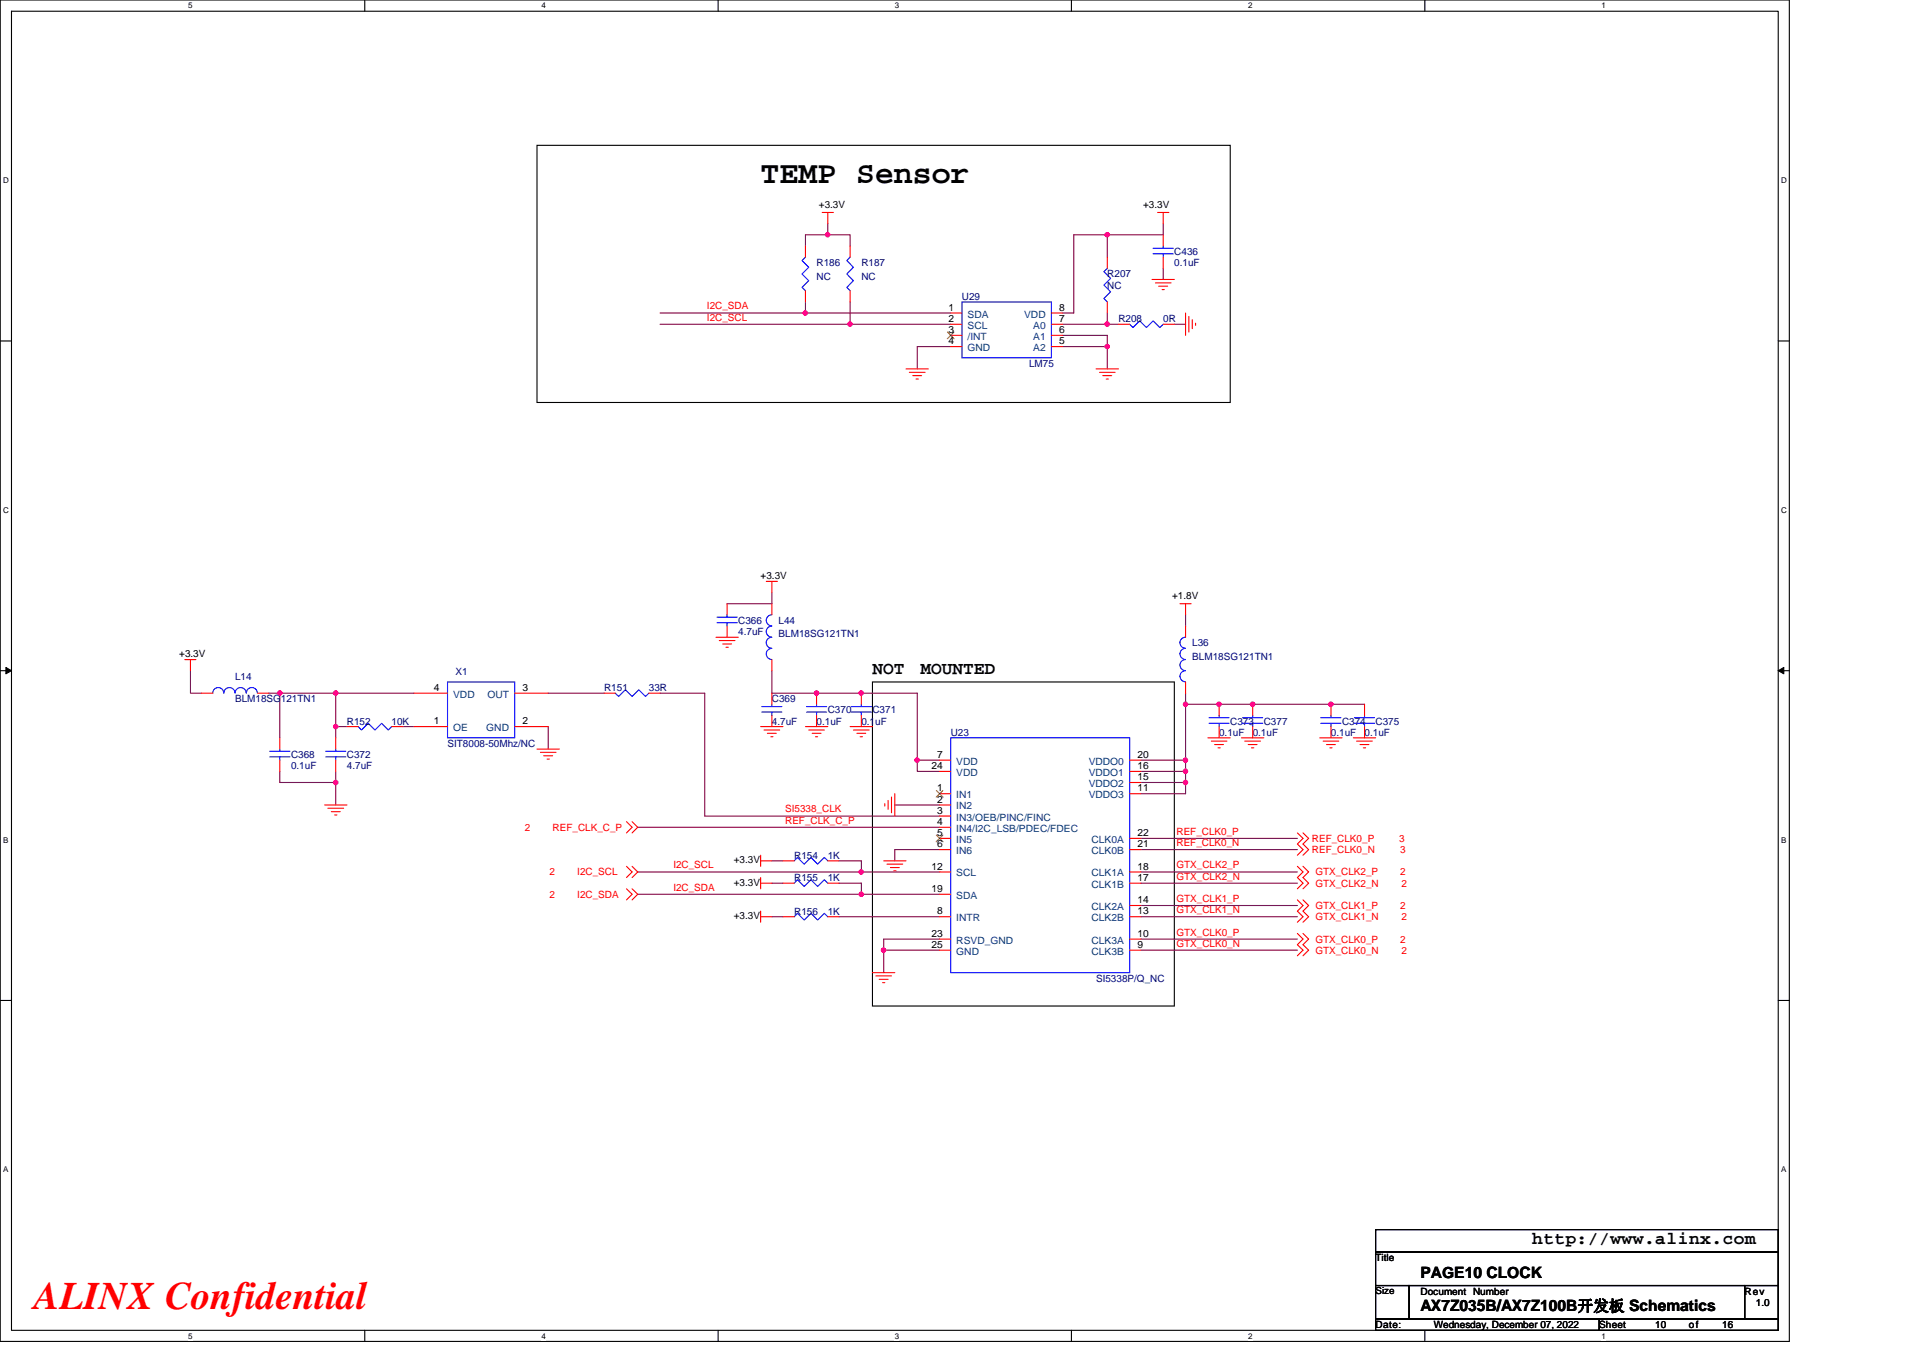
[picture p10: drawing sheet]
<svg xmlns="http://www.w3.org/2000/svg" width="297mm" height="210mm" viewBox="0 0 297 210" stroke-linecap="round" stroke-linejoin="round" font-family="sans-serif">
<path d="M0 0h276.4v207.3h-276.4zM1.8 1.7h272.9v203.8h-272.9z" fill="none" stroke="#000" stroke-width=".17"/>
<g fill="#fff">
<path d="M29.1 .2h.6v1.4h-.6z"/>
<path d="M29.1 205.7h.6v1.4h-.6z"/>
</g>
<path d="M56.3 0v1.7M56.3 205.5v1.8" fill="none" stroke="#000" stroke-width=".17"/>
<g fill="#fff">
<path d="M83.6 .2h.7v1.4h-.7z"/>
<path d="M83.6 205.7h.7v1.4h-.7z"/>
</g>
<path d="M110.9 0v1.7M110.9 205.5v1.8" fill="none" stroke="#000" stroke-width=".17"/>
<g fill="#fff">
<path d="M138.2 .2h.7v1.4h-.7z"/>
<path d="M138.2 205.7h.7v1.4h-.7z"/>
</g>
<path d="M165.5 0v1.7M165.5 205.5v1.8" fill="none" stroke="#000" stroke-width=".17"/>
<g fill="#fff">
<path d="M192.8 .2h.6v1.4h-.6z"/>
<path d="M192.8 205.7h.6v1.4h-.6z"/>
</g>
<path d="M220.1 0v1.7M220.1 205.5v1.8" fill="none" stroke="#000" stroke-width=".17"/>
<g fill="#fff">
<path d="M247.4 .2h.6v1.4h-.6z"/>
<path d="M247.4 205.7h.6v1.4h-.6z"/>
<path d="M.5 27.2h.8v1.4h-.8z"/>
<path d="M275.1 27.2h.9v1.4h-.9z"/>
<path d="M.5 78.1h.8v1.4h-.8z"/>
<path d="M275.1 78.1h.9v1.4h-.9z"/>
</g>
<path d="M0 52.7h1.8M274.7 52.7h1.7" fill="none" stroke="#000" stroke-width=".17"/>
<g fill="#fff">
<path d="M.5 129.1h.8v1.4h-.8z"/>
<path d="M275.1 129.1h.8v1.4h-.8z"/>
</g>
<path d="M0 103.6h1.8M274.7 103.6h1.7" fill="none" stroke="#000" stroke-width=".17"/>
<path d="M.9 103.1l.9 .5-.9 .5zM274.7 103.6l.8-.5v1z" fill="#000" stroke="#000" stroke-width=".15"/>
<g fill="#fff">
<path d="M.5 180h.8v1.4h-.8z"/>
<path d="M275.1 180h.8v1.4h-.8z"/>
</g>
<path d="M82.9 22.5h107.1v39.7h-107.1zM134.8 105.4h46.6v50h-46.6zM0 154.6h1.8M274.7 154.6h1.7M212.5 190h62.2v3.5h-62.2zM212.5 193.5h62.2v5.1h-62.2zM212.5 198.6h5.2v5.2h-5.2zM217.7 198.6h51.8v5.2h-51.8zM269.5 198.6h5.2v5.2h-5.2zM212.5 203.8h34.5v1.7h-34.5zM247 203.8h27.7v1.7h-27.7z" fill="none" stroke="#000" stroke-width=".17"/>
<g fill="none" stroke="#800040" stroke-width=".17">
<path d="M127.9 36.3h3.4v1.7M127.9 36.3h-3.5v1.7M127.9 34.5v1.8M171 36.3h-5.1v12.1h-1.8M171 36.3v3.4M179.7 34.5v1.8h-8.7M124.4 46.7v1.7h-22.4M124.4 48.4h22.5M131.3 46.7v3.4h-29.3M131.3 50.1h15.6M146.9 53.6h-5.2v3.4M164.1 51.8h6.9v1.8"/>
<path d="M164.1 53.6h6.9v3.4M164.1 50.1h6.9M171 50.1h1.8M171 48.4v1.7M179.7 41.5v1.7M181.4 50.1h1.7M119.2 91.5v1.8h-6.9M183.1 95v1.7M29.4 103.6v3.5h1.7M41.5 107.1h1.7M43.2 107.1v6.9M43.2 107.1h8.7"/>
<path d="M43.2 119.2v1.7h8.7M51.9 107.1h12.1M51.9 107.1v5.2M51.9 119.2v1.7M51.9 112.3h1.7M51.9 112.3v1.7M62.2 112.3h1.8M84.7 112.3v3.4M84.7 107.1h8.6M102 107.1h6.9v19h36.2M119.2 103.6v3.5h22.5v10.4h3.4M141.7 117.5v1.7h3.4"/>
<path d="M176.2 117.5h6.9M176.2 119.2h6.9M183.1 108.8v8.7M183.1 107.1v1.7M183.1 117.5v1.7M183.1 119.2v1.7M210.8 108.8h-27.7M51.9 120.9v3.5M98.5 134.7h34.6M98.5 138.2h34.6M98.5 127.8h46.6M119.2 133h1.7"/>
<path d="M119.2 136.5h1.7M129.6 133h3.5v1.7M129.6 136.5h3.5v1.7M133.1 134.7h12M133.1 138.2h12M138.2 124.4h6.9M145.1 131.3h-6.9v1.7M176.2 120.9h6.9M176.2 129.5h24.2M176.2 131.3h24.2M176.2 139.9h24.2M176.2 134.7h24.2"/>
<path d="M176.2 136.5h24.2M183.1 120.9v1.7h-6.9M119.2 141.6h1.7M129.6 141.6h15.5M136.5 146.8v3.5M136.5 146.8h8.6M145.1 145.1h-8.6v1.7M176.2 145.1h24.2M176.2 146.8h24.2M176.2 141.6h24.2"/>
</g>
<g fill="#f0f" stroke="#f0f" stroke-width=".17">
<circle cx="141.7" cy="117.5" r=".34"/>
<circle cx="183.1" cy="117.5" r=".34"/>
<circle cx="183.1" cy="108.8" r=".34"/>
<circle cx="133" cy="134.7" r=".34"/>
<circle cx="133" cy="138.2" r=".34"/>
<circle cx="136.5" cy="146.8" r=".34"/>
<circle cx="126.1" cy="107.1" r=".34"/>
<circle cx="133" cy="107.1" r=".34"/>
<circle cx="183.1" cy="120.9" r=".34"/>
<circle cx="205.6" cy="108.8" r=".34"/>
<circle cx="51.9" cy="112.3" r=".34"/>
<circle cx="51.9" cy="107.1" r=".34"/>
<circle cx="43.2" cy="107.1" r=".34"/>
<circle cx="51.9" cy="120.9" r=".34"/>
<circle cx="183.1" cy="119.2" r=".34"/>
<circle cx="193.5" cy="108.8" r=".34"/>
<circle cx="188.3" cy="108.8" r=".34"/>
<circle cx="131.3" cy="50.1" r=".34"/>
<circle cx="124.4" cy="48.4" r=".34"/>
<circle cx="171" cy="36.3" r=".33"/>
<circle cx="171" cy="53.5" r=".33"/>
<circle cx="171" cy="50.1" r=".34"/>
<circle cx="127.8" cy="36.3" r=".33"/>
</g>
<g fill="none" stroke="#f00" stroke-width=".17">
<path d="M124.4 38v1.7M127 32.8h1.7M127.9 32.8v1.7M131.3 38v1.7M171 39.7v1.8M178.8 32.8h1.7M179.7 36.3v1.7M179.7 39.7v1.8M179.7 32.8v1.7M124.4 44.9v1.8M131.3 44.9v1.8M140 57h3.4"/>
<path d="M140.5 57.5h2.4M141 58h1.4M141.5 58.6h.4M146.9 48.4h1.7M146.9 50.1h1.7M146.9 51.8h1.7M146.9 53.6h1.7M162.4 53.6h1.7M162.4 51.8h1.7M162.4 50.1h1.7M162.4 48.4h1.7M169.3 57h3.5"/>
<path d="M169.8 57.5h2.5M170.3 58h1.4M170.9 58.6h.3M171 46.7v1.7M172.8 50.1h1.7M177.9 43.2h3.5M178.5 43.7h2.4M179 44.2h1.4M179.5 44.7h.3M179.7 50.1h1.7M183.1 48.4v3.4M183.6 48.9v2.4"/>
<path d="M184.2 49.4v1.4M184.7 49.9v.4M110.6 98.5h3.4M111.1 99h2.4M111.6 99.5h1.4M112.3 93.3v1.7M112.3 96.7v1.8M118.4 89.8h1.7M119.2 89.8v1.7M119.2 93.3v1.7M182.3 93.3h1.7M183.1 96.7v1.8"/>
<path d="M183.1 93.3v1.7M28.6 101.9h1.7M29.4 101.9v1.7M31.1 107.1h1.8M39.8 107.1h1.7M43.2 114v1.7M43.2 117.5v1.7M51.9 114v1.7M51.9 117.5v1.7M53.6 112.3h1.7M60.5 112.3h1.7M64 112.3h5.1"/>
<path d="M64 107.1h5.1M79.5 112.3h5.2M79.5 107.1h5.2M82.9 115.7h3.5M83.5 116.2h2.4M84 116.8h1.4M84.5 117.3h.4M93.3 107.1h1.7M100.2 107.1h1.8M112.1 100h.4M117.5 112.3h3.4M118 112.8h2.4"/>
<path d="M118.5 113.3h1.4M119.1 113.8h.3M119.2 107.1v1.7M119.2 110.6v1.7M119.2 101.9v1.7M124.4 112.3h3.5M124.9 112.8h2.4M125.5 113.3h1.3M126 113.8h.3M126.1 107.1v1.7M126.1 110.6v1.7M131.3 112.3h3.5"/>
<path d="M131.8 112.8h2.5M132.4 113.3h1.3M132.9 113.8h.3M133.1 107.1v1.7M133.1 110.6v1.7M145.1 117.5h1.8M145.1 119.2h1.8M174.5 117.5h1.7M174.5 119.2h1.7M183.1 105.4v1.7M186.6 114h3.4M187.1 114.5h2.4"/>
<path d="M187.6 115h1.4M188.1 115.5h.4M188.3 108.8v1.8M188.3 112.3v1.7M191.8 114h3.4M192.3 114.5h2.4M192.8 115h1.4M193.3 115.5h.4M193.5 108.8v1.8M193.5 112.3v1.7M203.9 114h3.4M204.4 114.5h2.4"/>
<path d="M204.9 115h1.4M205.4 115.5h.4M205.6 108.8v1.8M205.6 112.3v1.7M209 114h3.5M209.5 114.5h2.5M210.1 115h1.4M210.6 115.5h.3M210.8 108.8v1.8M210.8 112.3v1.7M50.1 124.4h3.5M50.6 124.9h2.5"/>
<path d="M51.2 125.4h1.4M51.7 125.9h.3M96.8 133.9l.8 .8-.8 .9M96.8 137.3l.8 .9-.8 .8M96.8 127l.8 .8-.8 .9M97.6 133.9l.9 .8-.9 .9M97.6 137.3l.9 .9-.9 .8M97.6 127l.9 .8-.9 .9M117.5 133h1.7M117.5 132.1v1.8M117.5 136.5h1.7M117.5 135.6v1.7"/>
<path d="M120.9 136.5h1.8M120.9 133h1.8M127.9 136.5h1.7M127.9 133h1.7M136.5 133h3.5M136.7 124.2v.3M137 133.5h2.4M137.2 123.7v1.4M137.5 134h1.4M137.7 123.1v2.5M138 134.6h.4M138.2 122.6v3.5"/>
<path d="M145.1 126.1h1.8M145.1 122.6h1.8M145.1 124.4h1.8M145.1 127.8h1.8M145.1 129.5h1.8M145.1 131.3h1.8M145.1 134.7h1.8M145.1 138.2h1.8M174.5 139.9h1.7M174.5 134.7h1.7M174.5 136.5h1.7M174.5 129.5h1.7"/>
<path d="M174.5 131.3h1.7M174.5 120.9h1.7M174.5 122.6h1.7M200.4 128.7l.9 .8-.9 .9 .9 .9-.9 .8M200.4 139l.9 .9-.9 .9 .9 .8-.9 .9M200.4 133.9l.9 .8-.9 .9 .9 .9-.9 .8M201.3 128.7l.8 .8-.8 .9 .8 .9-.8 .8M201.3 139l.8 .9-.8 .9 .8 .8-.8 .9M201.3 133.9l.8 .8-.8 .9 .8 .9-.8 .8M117.5 141.6h1.7M117.5 140.8v1.7M120.9 141.6h1.8"/>
<path d="M127.9 141.6h1.7M134.8 150.3h3.4M135.3 150.8h2.4M135.8 151.3h1.4M136.3 151.8h.4M145.1 141.6h1.8M145.1 145.1h1.8M145.1 146.8h1.8M174.5 146.8h1.7M174.5 145.1h1.7M174.5 141.6h1.7M200.4 144.2l.9 .9-.9 .9 .9 .8-.9 .9"/>
<path d="M201.3 144.2l.8 .9-.8 .9 .8 .8-.8 .9"/>
</g>
<g fill="none" stroke="#00f" stroke-width=".17">
<path d="M124.4 39.7l-.5 .6 1 1-1 1 1 1.1-1 1 .5 .5M131.3 39.7l-.5 .6 1 1-1 1 1 1.1-1 1 .5 .5M178.1 39.2h3.1M178.1 38.4h3.1M179.7 38v.4M179.7 39.2v.5M148.6 46.7h13.8v8.6h-13.8zM171 41.5l-.5 .5 1.1 1-1.1 1 1.1 1.1-1.1 1 .5 .6M174.5 50.1l.5 .5 1-1 1.1 1 1-1 1.1 1 .5-.5M110.8 96.2h3.1M110.8 95.4h3.1M112.3 95v.4"/>
<path d="M112.3 96.2v.5M119.2 98.5a.86 .86 0 0 0-.8 .8 .86 .86 0 0 0 .8 .9 .86 .86 0 0 0-.8 .8 .86 .86 0 0 0 .8 .9M119.2 96.7a.86 .86 0 0 0-.8 .9 .86 .86 0 0 0 .8 .8M119.2 95a.86 .86 0 0 0-.8 .9 .86 .86 0 0 0 .8 .8M183.1 98.5a.86 .86 0 0 0-.8 .8 .86 .86 0 0 0 .8 .9 .87 .87 0 0 0-.8 .8 .87 .87 0 0 0 .8 .9 .85 .85 0 0 0-.8 .9 .85 .85 0 0 0 .8 .8M34.6 107.1a.85 .85 0 0 0-.9-.9 .85 .85 0 0 0-.8 .9M39.7 107.1a.86 .86 0 0 0-.8-.9 .86 .86 0 0 0-.9 .9 .87 .87 0 0 0-.8-.9 .87 .87 0 0 0-.9 .9 .86 .86 0 0 0-.9-.9 .86 .86 0 0 0-.8 .9M41.7 116.9h3.1M41.7 116.1h3.1M43.2 115.7v.4M43.2 116.9v.6M50.3 116.9h3.1"/>
<path d="M50.3 116.1h3.1M51.9 115.7v.4M51.9 116.9v.6M55.3 112.3l.5 .5 1.1-1 1 1 1-1 1.1 1 .5-.5M69.1 105.4h10.4v8.6h-10.4zM95 107.1l.6 .5 1-1 1 1 1.1-1 1 1 .5-.5M117.7 110h3.1M117.7 109.2h3.1M119.2 108.8v.4M119.2 110v.6M124.6 110h3.1M124.6 109.2h3.1"/>
<path d="M126.1 108.8v.4M126.1 110v.6M131.5 110h3.1M131.5 109.2h3.1M133.1 108.8v.4M133.1 110v.6M146.9 114h27.6v36.3h-27.6zM183.1 103.6a.86 .86 0 0 0-.8 .9 .86 .86 0 0 0 .8 .8M186.7 111.8h3.2M186.7 110.9h3.2M188.3 110.6v.3M188.3 111.8v.5"/>
<path d="M191.9 111.8h3.1M191.9 110.9h3.1M193.5 110.6v.3M193.5 111.8v.5M204 111.8h3.1M204 110.9h3.1M205.6 110.6v.3M205.6 111.8v.5M209.2 111.8h3.1M209.2 110.9h3.1M210.8 110.6v.3M210.8 111.8v.5"/>
<path d="M122.7 136.5l.5-.6 1 1.1 1.1-1.1 1 1.1 1-1.1 .6 .6M122.7 133l.5-.5 1 1 1.1-1 1 1 1-1 .6 .5M122.7 141.6l.5-.5 1 1.1 1.1-1.1 1 1.1 1-1.1 .6 .5"/>
</g>
<path d="M146.3 51.3l1.1 1M147.4 51.3l-1.1 1M144.6 122.1l1.1 1.1M144.6 129l1.1 1.1M145.6 122.1l-1 1.1M145.6 129l-1 1.1" fill="none" stroke="#804000" stroke-width=".15"/>
<text font-size="6" fill="#f00" x="5.2" y="202.3">ALINX Confidential</text>
<text font-size="4.9" x="117.5" y="28.3">TEMP Sensor</text>
<g font-size="2.8">
<text x="134.8" y="104.2">NOT</text>
<text x="142.2" y="104.2">MOUNTED</text>
<text x="236.7" y="192.3">http://www.alinx.com</text>
</g>
<g font-size="2.4">
<text x="219.4" y="197.4">PAGE10 CLOCK</text>
<text x="219.4" y="202.6">AX7Z035B/AX7Z100B开发板 Schematics</text>
</g>
<g font-size="1.5">
<text x="126.5" y="32.2">+3.3V</text>
<text x="176.6" y="32.2">+3.3V</text>
<text x="146.5" y="48">1</text>
<text x="146.5" y="49.7">2</text>
<text x="146.5" y="51.5">3</text>
<text x="146.5" y="53.2">4</text>
<text x="163.6" y="53.2">5</text>
<text x="163.6" y="51.5">6</text>
<text x="163.6" y="49.7">7</text>
<text x="163.6" y="48">8</text>
<text x="117.5" y="89.5">+3.3V</text>
<text x="181.1" y="92.6">+1.8V</text>
<text x="27.7" y="101.6">+3.3V</text>
<text x="67" y="106.7">4</text>
<text x="80.7" y="106.7">3</text>
<text x="67" y="111.9">1</text>
<text x="80.7" y="111.9">2</text>
<text x="143.9" y="118.8">24</text>
<text x="144.8" y="117.1">7</text>
<text x="175.7" y="117.1">20</text>
<text x="175.7" y="118.8">16</text>
<text x="144.8" y="125.7">3</text>
<text x="144.8" y="122.3">1</text>
<text x="144.8" y="124">2</text>
<text x="175.7" y="120.5">15</text>
<text x="175.7" y="122.3">11</text>
<text x="144.8" y="127.5">4</text>
<text x="144.8" y="129.2">5</text>
<text x="144.8" y="130.9">6</text>
<text x="175.7" y="129.2">22</text>
<text x="175.7" y="130.9">21</text>
<text x="113.3" y="133.4">+3.3V</text>
<text x="113.3" y="136.8">+3.3V</text>
<text x="143.9" y="134.4">12</text>
<text x="143.9" y="137.8">19</text>
<text x="175.7" y="134.4">18</text>
<text x="175.7" y="136.1">17</text>
<text x="113.3" y="142">+3.3V</text>
<text x="144.8" y="141.3">8</text>
<text x="175.7" y="139.6">14</text>
<text x="175.7" y="141.3">13</text>
<text x="143.9" y="144.7">23</text>
<text x="143.9" y="146.5">25</text>
<text x="175.7" y="146.5">9</text>
<text x="175.7" y="144.7">10</text>
<text x="212.5" y="194.9">Title</text>
<text x="212.5" y="200">Size</text>
<text x="219.4" y="200">Document Number</text>
<text x="269.5" y="200">Rev</text>
<text x="271.2" y="201.8">1.0</text>
<text x="212.5" y="205.2">Date:</text>
<text x="221.5" y="205.2">Wednesday, December 07, 2022</text>
<text x="247" y="205.2">Sheet</text>
<text x="255.7" y="205.2">10</text>
<text x="260.9" y="205.2">of</text>
<text x="266" y="205.2">16</text>
</g>
<g font-size="1.5" fill="#000080">
<text x="126.1" y="41.1">R186</text>
<text x="133.1" y="41.1">R187</text>
<text x="181.4" y="39.4">C436</text>
<text x="181.4" y="41.1">0.1uF</text>
<text x="126.1" y="43.2">NC</text>
<text x="133.1" y="43.2">NC</text>
<text x="148.6" y="46.3">U29</text>
<text x="171" y="42.9">R207</text>
<text x="171" y="44.6">NC</text>
<text x="172.8" y="49.8">R208</text>
<text x="179.7" y="49.8">0R</text>
<text x="159" y="56.7">LM75</text>
<text x="114" y="96.4">C366</text>
<text x="114" y="98.1">4.7uF</text>
<text x="120.3" y="96.4">L44</text>
<text x="120.3" y="98.5">BLM18SG121TN1</text>
<text x="184.2" y="99.9">L36</text>
<text x="184.2" y="101.9">BLM18SG121TN1</text>
<text x="36.3" y="105">L14</text>
<text x="70.4" y="104.4">X1</text>
<text x="93.3" y="106.8">R151</text>
<text x="100.2" y="106.8">33R</text>
<text x="36.3" y="108.5">BLM18SG121TN1</text>
<text x="53.6" y="112">R152</text>
<text x="60.5" y="112">10K</text>
<text x="119.2" y="108.5">C369</text>
<text x="119.2" y="112">4.7uF</text>
<text x="126.1" y="112">0.1uF</text>
<text x="127.9" y="110.2">C370</text>
<text x="133.1" y="112">0.1uF</text>
<text x="134.8" y="110.2">C371</text>
<text x="146.9" y="113.7">U23</text>
<text x="188.3" y="113.7">0.1uF</text>
<text x="190" y="112">C373</text>
<text x="193.5" y="113.7">0.1uF</text>
<text x="195.2" y="112">C377</text>
<text x="205.6" y="113.7">0.1uF</text>
<text x="207.3" y="112">C374</text>
<text x="210.8" y="113.7">0.1uF</text>
<text x="212.5" y="112">C375</text>
<text x="45" y="117.1">C368</text>
<text x="45" y="118.9">0.1uF</text>
<text x="53.6" y="117.1">C372</text>
<text x="53.6" y="118.9">4.7uF</text>
<text x="69.1" y="115.4">SIT8008-50Mhz/NC</text>
<text x="122.7" y="136.1">R155</text>
<text x="122.7" y="132.7">R154</text>
<text x="127.9" y="136.1">1K</text>
<text x="127.9" y="132.7">1K</text>
<text x="122.7" y="141.3">R156</text>
<text x="127.9" y="141.3">1K</text>
<text x="169.3" y="151.7">SI5338P/Q_NC</text>
</g>
<g font-size="1.5" fill="#f00">
<text x="109.2" y="47.8">I2C_SDA</text>
<text x="109.2" y="49.6">I2C_SCL</text>
<text x="121.3" y="125.5">SI5338_CLK</text>
<text x="81" y="128.4">2</text>
<text x="85.4" y="128.4">REF_CLK_C_P</text>
<text x="121.3" y="127.3">REF_CLK_C_P</text>
<text x="181.7" y="129">REF_CLK0_P</text>
<text x="181.7" y="130.7">REF_CLK0_N</text>
<text x="202.6" y="130.1">REF_CLK0_P</text>
<text x="202.6" y="131.8">REF_CLK0_N</text>
<text x="216.1" y="130.1">3</text>
<text x="216.3" y="131.8">3</text>
<text x="84.9" y="135.3">2</text>
<text x="89.2" y="135.3">I2C_SCL</text>
<text x="104" y="134.2">I2C_SCL</text>
<text x="104" y="137.6">I2C_SDA</text>
<text x="181.7" y="134.2">GTX_CLK2_P</text>
<text x="181.7" y="135.9">GTX_CLK2_N</text>
<text x="203.2" y="135.3">GTX_CLK2_P</text>
<text x="203.2" y="137">GTX_CLK2_N</text>
<text x="216.3" y="135.3">2</text>
<text x="216.5" y="137">2</text>
<text x="84.9" y="138.7">2</text>
<text x="89.2" y="138.7">I2C_SDA</text>
<text x="181.7" y="139.4">GTX_CLK1_P</text>
<text x="181.7" y="141.1">GTX_CLK1_N</text>
<text x="203.2" y="140.4">GTX_CLK1_P</text>
<text x="203.2" y="142.2">GTX_CLK1_N</text>
<text x="216.3" y="140.4">2</text>
<text x="216.5" y="142.2">2</text>
<text x="181.7" y="144.5">GTX_CLK0_P</text>
<text x="181.7" y="146.3">GTX_CLK0_N</text>
<text x="203.2" y="145.6">GTX_CLK0_P</text>
<text x="203.2" y="147.4">GTX_CLK0_N</text>
<text x="216.3" y="145.6">2</text>
<text x="216.5" y="147.4">2</text>
</g>
<g font-size="1.5" fill="#004080">
<text x="149.5" y="49.1">SDA</text>
<text x="149.5" y="50.8">SCL</text>
<text x="149.5" y="52.5">/INT</text>
<text x="158.2" y="49.1">VDD</text>
<text x="159.6" y="52.5">A1</text>
<text x="159.6" y="50.8">A0</text>
<text x="149.5" y="54.3">GND</text>
<text x="159.6" y="54.3">A2</text>
<text x="70" y="107.8">VDD</text>
<text x="75.3" y="107.8">OUT</text>
<text x="70" y="113">OE</text>
<text x="75.1" y="113">GND</text>
<text x="147.7" y="118.2">VDD</text>
<text x="147.7" y="119.9">VDD</text>
<text x="168.2" y="118.2">VDDO0</text>
<text x="168.2" y="119.9">VDDO1</text>
<text x="147.7" y="123.3">IN1</text>
<text x="147.7" y="125.1">IN2</text>
<text x="168.2" y="121.6">VDDO2</text>
<text x="168.2" y="123.3">VDDO3</text>
<text x="147.7" y="126.8">IN3/OEB/PINC/FINC</text>
<text x="147.7" y="128.5">IN4/I2C_LSB/PDEC/FDEC</text>
<text x="147.7" y="130.2">IN5</text>
<text x="147.7" y="132">IN6</text>
<text x="168.6" y="130.2">CLK0A</text>
<text x="168.6" y="132">CLK0B</text>
<text x="147.7" y="135.4">SCL</text>
<text x="168.6" y="135.4">CLK1A</text>
<text x="168.6" y="137.2">CLK1B</text>
<text x="147.7" y="138.9">SDA</text>
<text x="147.7" y="142.3">INTR</text>
<text x="168.6" y="140.6">CLK2A</text>
<text x="168.6" y="142.3">CLK2B</text>
<text x="147.7" y="145.8">RSVD_GND</text>
<text x="147.7" y="147.5">GND</text>
<text x="168.6" y="147.5">CLK3B</text>
<text x="168.6" y="145.8">CLK3A</text>
</g>
<g font-size="1.2">
<text x="29.1" y="1.3">5</text>
<text x="83.6" y="1.3">4</text>
<text x="138.2" y="1.3">3</text>
<text x="192.8" y="1.3">2</text>
<text x="247.4" y="1.3">1</text>
<text x=".5" y="28.3">D</text>
<text x="275.1" y="28.3">D</text>
<text x=".5" y="79.2">C</text>
<text x="275.1" y="79.2">C</text>
<text x=".5" y="130.2">B</text>
<text x="275.1" y="130.2">B</text>
<text x=".5" y="181.1">A</text>
<text x="275.1" y="181.1">A</text>
<text x="29.1" y="206.8">5</text>
<text x="83.6" y="206.8">4</text>
<text x="138.2" y="206.8">3</text>
<text x="192.8" y="206.8">2</text>
<text x="247.4" y="206.8">1</text>
</g>
</svg>
